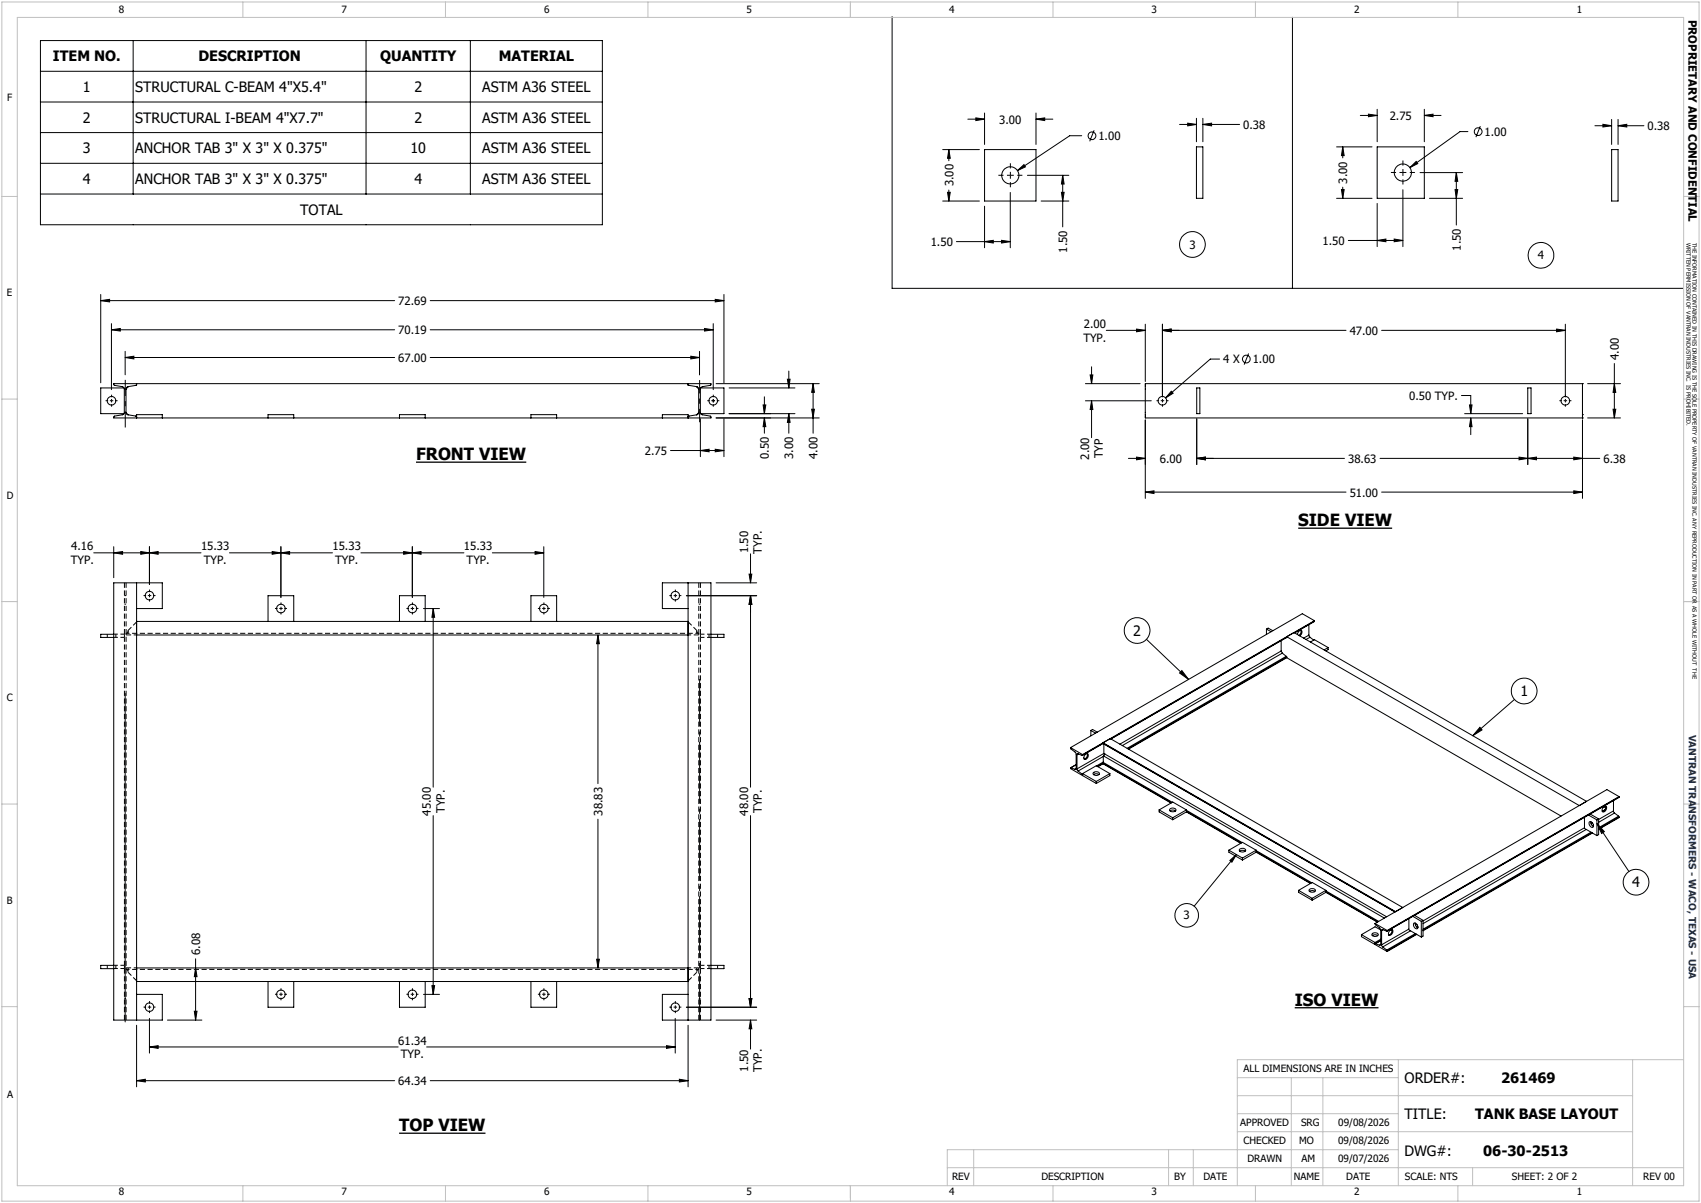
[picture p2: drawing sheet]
<svg xmlns="http://www.w3.org/2000/svg" width="420mm" height="297mm" viewBox="0 0 420 297" stroke-linecap="round" stroke-linejoin="round" font-family="sans-serif">
<path d="M28.1 157.4h2.6M28.1 156.6h2.6M175.6 156.6h-2.7M175.6 157.4h-2.7M28.1 239.1h2.6M28.1 238.3h2.6M175.6 238.3h-2.7M175.6 239.1h-2.7" fill="none" stroke="#000" stroke-width=".25" stroke-dasharray="1.3 .6" stroke-dashoffset=".3" stroke-linecap="butt"/>
<g fill="none" stroke="#000" stroke-width=".25" stroke-dasharray="1.3 .6" stroke-dashoffset=".4" stroke-linecap="butt">
<path d="M26.5 156.6v.8M28.6 157.4v-.8M30.7 157.4v-.8M31.1 156.4l.5-.5M172.1 155.9l.4 .5M172.5 156.4h-141.4M172.9 156.6v.8M175.1 156.6v.8M177.2 157.4v-.8M26.5 238.3v.8M28.6 239.1v-.8M30.7 239.1v-.8"/>
<path d="M31.6 239.8l-.5-.5M172.5 239.3l-.4 .5M172.5 239.3h-141.4M172.9 238.3v.8M175.1 238.3v.8M177.2 239.1v-.8"/>
</g>
<g fill="none" stroke="#000" stroke-width=".25" stroke-dasharray="1.3 .6" stroke-linecap="butt">
<path d="M30.7 143.9v12.7M30.7 149.2h.4M31.1 143.9v107.9M31.1 156.4v.3M31.1 147h-.4M31.6 155.9v-.3M31.6 156.7h-.5M170 153.6h-.1M172 155.6l.1 .3M172.5 143.9v107.9M172.5 156.4v.3M172.5 156.7h-.5"/>
<path d="M172.5 149.2h.4M172.9 143.9v12.7M172.9 147h-.4M30.7 239.1v12.7M31.1 238.9v.4M31.1 238.9h.5M172 238.9h.5M172.1 239.8l-.1 .3M172.5 238.9v.4M172.9 239.1v12.7M30.7 248.6h.4M31.1 246.5h-.4"/>
<path d="M31.6 240.1v-.3M169.9 242.1h.1M172.5 248.6h.4M172.9 246.5h-.4"/>
</g>
<path d="M30.7 157.4v80.9M172.9 157.4v80.9" fill="none" stroke="#000" stroke-width=".25" stroke-dasharray="1.3 .6" stroke-dashoffset=".2" stroke-linecap="butt"/>
<path d="M33.7 153.6l-2.1 2M172 155.6l-2-2M31.6 240.1l2.1 2M170 242.1l2-2" fill="none" stroke="#000" stroke-width=".25" stroke-dasharray="1.3 .6" stroke-dashoffset=".1" stroke-linecap="butt"/>
<path d="M31.6 155.6v1.1M172 155.6v1.1M31.6 238.9v1.2M172 238.9v1.2" fill="none" stroke="#000" stroke-width=".25" stroke-dasharray="1.3 .6" stroke-dashoffset=".6" stroke-linecap="butt"/>
<path d="M31.6 156.7h2.1M169.9 156.7h2.1M33.7 238.9h-2.1M172 238.9h-2.1" fill="none" stroke="#000" stroke-width=".25" stroke-dasharray="1.3 .6" stroke-dashoffset=".5" stroke-linecap="butt"/>
<g fill="none" stroke="#000" stroke-width=".25">
<path d="M10 10h138.7v45.5h-138.7zM10 17.6h138.7M32.9 10v37.9M90.4 10v37.9M116.1 10v37.9M220.3 4.1v67.1h195.2M319.1 4.3v66.9M10 25.2h138.7M10 32.7h138.7M232.8 36.9h9M234.3 36.9l.3 2.2h-.6zM234.3 36.9v2.8"/>
<path d="M239 29.4h4.1M240.9 29.1l2.2 .3-2.2 .4zM243.1 36.9h12.7v12.7h-12.7zM243.1 27.9v7.8M255.8 29.4l2.2-.3v.7zM255.8 27.9v7.8M255.8 29.4h4.2M267.1 33.5h-3l-12.9 8.6M270.2 32.2l-1.1 2.7M291.3 30.7h4.1M293.3 30.4l2.1 .3-2.1 .4zM295.4 36.3h1.6v12.7h-1.6z"/>
<path d="M295.4 29.2v5.8M297 30.7l2.2-.3v.7zM297 29.2v5.8M297 30.7h9.1M330 36.3h8.8M331.5 36.3l.4 2.1h-.7zM331.5 36.3v2.7M335.9 28.5h4.1M337.9 28.2l2.1 .3-2.1 .3zM340 36.3h11.7v12.7h-11.7zM340 27v8M351.7 28.5l2.1-.3v.6z"/>
<path d="M351.7 27v8M351.7 28.5h4.1M362.4 32.5h-1.9l-12.4 8.9M365.5 31.1l-1.1 2.8M393.8 31h4.1M395.8 30.7l2.1 .3-2.1 .4zM397.9 36.9h1.6v12.7h-1.6zM397.9 29.5v6.2M399.5 31l2.2-.3v.7zM399.5 29.5v6.2M399.5 31h6.4M10 40.3h138.7"/>
<path d="M10 47.9h138.7M232.8 49.6h9M234 47.5h.6l-.3 2.1zM234.3 46.9v2.7M236.1 59.7h13.3M243.1 59.7l2.2-.4v.7zM243.1 50.9v10.3M247.3 59.3l2.1 .4-2.1 .3zM249.4 47.5v13.7M251.2 42.1l1.6-1.5 .4 .6zM253.7 43.3h10.2M257.1 49.6h6.8"/>
<path d="M262.1 47.5h.6l-.3 2.1zM262.4 43.3l.3 2.1h-.6zM262.4 43.3v12.7M330 49h8.8M331.2 46.8h.7l-.4 2.2zM331.5 46.2v2.8M332.9 59.4h13.5M340 59.4l2.2-.4v.7zM340 50.2v10.7M344.2 59l2.2 .4-2.2 .3zM346.4 46.8v14.1M348.1 41.4l1.6-1.5 .4 .5z"/>
<path d="M350.6 42.6h10.5M353 49h8.1M359.3 46.8h.6l-.3 2.2zM359.6 42.6l.3 2.2h-.6zM359.6 42.6v13M24.9 74.2l2.2-.3v.6zM24.9 72.7v21.8M24.9 74.2h72.5M27.5 79.9v16.3M106.2 74.2h72.6M176.1 79.9v16.3M176.6 73.9l2.2 .3-2.2 .3z"/>
<path d="M178.8 72.7v21.8M27.5 81.4l2.2-.3v.6zM27.5 81.4h69.9M28.1 94.7h147.4l-.1 .4-1.9 .4-.6 .5 .1 6.1 .4 .3 2 .3 .1 .5h-147.4l.2-.5 2-.3 .4-.5v-6.1l-.5-.3-1.9-.4zM30.6 95.8h-5.7v6.3h5.7M30.9 88.3l2.2-.4v.7zM30.9 86.7v5.8M30.9 88.3h66.5M31.1 96.1v5.7M31.6 95.5l-.3 .2-.2 .4M31.6 95.5l-.5 .6M33.5 95.1l-1.9 .4"/>
<path d="M33.7 94.9l-.2 .2M33.7 94.7v.2M106.2 88.3h66.5M106.2 81.4h69.9M169.9 94.9l.2 .2M169.9 94.9v.2h.2M169.9 94.7v.2M170.1 95.1l1.9 .4M170.6 87.9l2.1 .4-2.1 .3zM172 95.5l.4 .2 .1 .4M172 95.5l.5 .6M172.5 96.1v5.7"/>
<path d="M172.7 86.7v5.9M173 95.8h5.8v6.3h-5.8M174 81.1l2.1 .3-2.1 .3zM176.8 94.7h25.5M180 95.8h16.3M188.4 100h.7l-.4 2.1zM188.7 98v4.1M194.4 93.6h.7l-.3 2.2zM194.8 91.6v4.2M200.8 94.7l.3 2.2h-.7zM200.8 94.7v12.3M268 94.7h13.5"/>
<path d="M268 99h16.3M269.2 92.6h.6l-.3 2.1zM269.5 99l.3 2.1h-.6zM269.5 90.6v4.1M269.5 99v9.1M273.2 81.6h9.6M280.6 81.2l2.2 .4-2.2 .3zM282.8 80v14.2M287 81.6l2.2-.4v.7zM287 80v17.7M287 81.6h45.4M289.2 96.6l.5 .5-1.9 1.1z"/>
<path d="M295.5 95.8h.8v6.3h-.8zM301.1 88.6h-2.3l-11 9.6M308.3 87.3l-1.1 2.7M341.1 81.6h45.4M360.9 97.6h2.2v4.5M362.8 100h.7l-.4 2.1zM377.2 95.8h.8v6.3h-.8zM384.4 81.2l2.1 .4-2.1 .3zM386.5 80v17.7M390.7 94.7h.1M390.7 94.7v7.1M390.7 94.7h-107.9v8.5h107.9"/>
<path d="M392 94.7h8.1M398.6 94.7l.4 2.2h-.7zM398.6 89.7v13.5M31.1 101.8l.2 .4 .3 .2M31.1 101.8l.5 .6M31.6 102.4l1.9 .3M33.5 102.7l.2 .3M33.5 102.7l.2 .1M33.7 103.2v-.8h6.4v.8M66.2 103.2v-.8h6.3v.8M98.6 103.2v-.8h6.4v.8M131.1 103.2v-.8h6.3v.8"/>
<path d="M163.5 103.2v-.8h6.4v.8M165.6 111.2h13.2M170.1 102.7l-.2 .3M170.1 102.7l-.2 .1M172 102.4l-1.9 .3M172.5 101.8l-.1 .4-.4 .2M172.5 101.8l-.5 .6M172.9 111.2l2.2-.3v.6zM172.9 103.4v9.3M176.6 110.9l2.2 .3-2.2 .3zM176.8 103.2h25.5M178.8 103.4v9.3"/>
<path d="M180 102.1h16.3M188.7 103.2l.4 2.1h-.7zM188.7 103.2v3.8M194.8 102.1l.3 2.2h-.7zM194.8 102.1v4.9M200.4 101h.7l-.3 2.2zM278.6 113.2h4.2M280.6 112.9l2.2 .3-2.2 .3zM282.8 103.7v19.3M295.5 113.2l2.1-.3v.6zM295.5 103.4v11.3M295.5 113.2h36.5"/>
<path d="M340.7 113.2h54.3M361.6 102.1h14.4M363.1 103.2l.4 2.1h-.7zM363.1 103.2v4.1M375.1 112.9l2.1 .3-2.1 .3zM377.2 113.2l2.2-.3v.6zM377.2 103.4v11.3M388.6 112.9l2.1 .3-2.1 .3zM390.7 101.8v.6M390.7 102.7v.3M390.7 103.2h.1M390.7 102.4h.1"/>
<path d="M390.7 102.4v.8M390.7 103.7v19.3M392 103.2h8.1M398.3 101h.7l-.4 2.2zM23.1 136.5h26.5M28.1 136.5l2.2-.3v.6zM28.1 135v7.6M34.7 136.2l2.2 .3-2.2 .3zM36.9 136.5l2.2-.3v.6zM36.9 135v9.3M56.7 136.5h25.4M67.2 136.2l2.2 .3-2.2 .3z"/>
<path d="M69.4 136.5l2.1-.3v.6zM69.4 135v12.5M89.1 136.5h25.4M99.7 136.2l2.1 .3-2.1 .3zM101.8 136.5l2.2-.3v.6zM101.8 135v12.5M121.6 136.5h12.7M132.1 136.2l2.2 .3-2.2 .3zM134.3 135v12.5M185.3 136.7v7.2M282.8 121.5l2.1-.3v.6zM282.8 121.5h49.6"/>
<path d="M341.1 121.5h49.6M388.6 121.2l2.1 .3-2.1 .3zM28.1 156.6h-3.2v.8h3.2M33.7 143.9v107.9M33.7 150.2h6.4v-6.3h-12v107.9h12v-6.3h-6.4M33.7 156.8h136.2M33.7 153.4h136.2M66.2 153.4v-6.3h6.3v6.3M98.6 153.4v-6.3h6.4v6.3M104.6 150.2h3.9M107 150.2l.3 2.2h-.7zM107 150.2v44.1"/>
<path d="M131.1 153.4v-6.3h6.3v6.3M147.6 156.8l.4 2.1h-.7zM147.6 156.8v36.7M169.5 147.1h17.3M169.9 150.2h-6.4v-6.3h12v107.9h-12v-6.3h6.4M169.9 143.9v107.9M175.5 156.6h3.3v.8h-3.3M176.8 143.9h10M185 141.7h.6l-.3 2.2zM185.3 147.1l.3 2.1h-.6zM185.3 147.1v47.2M283.1 157.8l10.4 9.9"/>
<path d="M312.7 155.3v1.3M312.7 155.3l1.2 .7M312.7 155.3l.4-.2 1.2 .6M316.3 158.2v2.5M317.7 157.3l-43.5 25.1M317.7 157.4l-43.4 25.1M317.7 157.2v.2M317.7 157.2l1.8-1 72.2 41.6-1.7 1.1zM319.7 156.2l4.9-2.9zM320.4 156.7a.79 .79 0 0 1 1.1-.9l-.2 .8-.4 .4M321.2 155.6v.6l-.5 .6M323.2 156.8l.3 .5"/>
<path d="M323.2 154.2v2.6M323.2 156.8l-1.3 .7M323.5 157.3l.9 .7M323.5 157.3l-1 .6M323.6 158.5l1-.6 3.3 2M324.6 153.2l-3-1.7-57.3 33.1M324.6 153.2l-57.3 33.1M324.6 153.2v.1M327.9 159.9l-.9 .5M327.9 159.9v.5l-.5 .3M30.9 171.2v81.1M291.8 165.6l1.7 2.1-2.2-1.5z"/>
<path d="M316.3 160.7l.3 .6M316.3 160.7l-39.8 23M316.6 161.3l1.1 .8v.3M316.6 161.3l-39.5 22.8M317.6 162l-39.3 22.7M317.7 162.4l-39.1 22.6M317.7 162.4l67.7 39.1M317.7 162.2l-39.2 22.7M365.4 179.6l.5 .6-2.3 1.4zM373.9 172.7l-10.3 8.9M264.3 184.6l.1 .3 1.1 .8 .2 .4v3.7l-.3 .1M264.3 184.6l3 1.7"/>
<path d="M264.4 189.5l-.1 .3 3 1.7M264.4 189.5l1 .4M265.7 188.8l-1.3 .7M265.7 189.8l-.3 .1M265.9 189.8l.3 .6M265.9 186.3v3.5M266.2 186.1l1 .4 .1-.1M266.2 186.1h-.2l-.1 .2M266.2 190.4l1 .7M266.2 186.1l-.3 .2M267.2 191.1l.1 .2M267.3 186.3v.1"/>
<path d="M267.3 191v.5M267.3 191l3.4-1.9 3.3 1.9M267.3 191l3.4 1.9M267.3 191.5l3.4 1.9M267.3 191.1h-.1M267.9 186.4a.5 .5 0 0 1 .8-.2 .5 .5 0 0 1-.1 .8l-.1 .1a.5 .5 0 0 1-.8 .4 .5 .5 0 0 1 0-.9zM268.4 186.1v.7l-.7 .6M269.3 180.3v1.3M269.3 180.3l1.2 .7M269.3 180.3l.5-.2 1.1 .7M269.9 190.8a.84 .84 0 0 1 .9-.3 .84 .84 0 0 1 .6 .7 .89 .89 0 0 1-1.5-.4zM270 191.2l.5-.2 .9 .2"/>
<path d="M270.7 192.9v.5M272.3 183.5l72.1 41.6M272.3 188.6l-1.2 .7M272.3 183.4l1.8-1.1 72.3 41.7-1.8 1.1zM272.3 183.4v.1M272.3 188.5v.1M272.3 188.5l16.9 9.7M272.3 188.6l16.8 9.7M272.3 183.5l-5 2.9M272.3 188.5l-1.3 .7M272.3 183.5l72.2 41.6M272.4 183.5l-5.1 3"/>
<path d="M272.4 188.2l-.1 .3M272.4 186.8v1.4M272.4 186.8l-6.2 3.6M272.4 188.1l-1.6 1M272.4 188.2l17.1 9.9M272.5 186.7l-.1 .1M272.5 186.7l69.3 40M272.6 186l-.1 .7M272.6 186h.1M272.6 183.7v2.3M272.6 186l-6.7 3.8M272.6 186l69.8 40.3"/>
<path d="M274 191l-3.3 1.9M274 191v.5l-3.3 1.9M286.2 200v.4l3.4 2M286.2 200l3.4 1.9M286.2 200l3.4-2 3.3 2M289 199.7a.78 .78 0 0 1 .8-.2 .78 .78 0 0 1 .5 .7 .84 .84 0 0 1-.9 .3 .84 .84 0 0 1-.6-.7zM292.9 200l-3.3 1.9M292.9 200v.4M395.9 199.4a.48 .48 0 0 1 .7-.3 .48 .48 0 0 1 0 .8l-.1 .2a.5 .5 0 0 1-.8 .3 .5 .5 0 0 1 0-.8zM396 199.2l.5 .3M396.4 199a1.08 1.08 0 0 1-.8 1.3l.7-.4M398.4 197.7v2.5"/>
<path d="M399.8 196.8l-57.3 33.1M399.8 196.7l-57.3 33M399.8 196.7v.1M399.8 196.8l-57.3 33M399.8 196.7l-3-1.8-57.3 33.1M107 201.4v44.1M147.6 202.2v36.8M185.3 201.4v47.3M288.9 200.2l.5-.2 .8 .2M289.6 201.9v.5M292.9 200.4l-3.3 2M292.9 200.4l13.5 7.8"/>
<path d="M292.9 200.1l13.8 7.9M292.9 200.3l13.6 7.8M303.4 209.9l3.4 1.9M303.4 209.9v.5l3.4 1.9M303.4 209.9l3.4-1.9 3.4 1.9M303.7 212.4l1.6-1.4-1.1 1.9zM305.3 211l-10.4 12.7M306 209.7a.82 .82 0 0 1 .9-.3 .82 .82 0 0 1 .6 .7 .82 .82 0 0 1-.8 .3 .82 .82 0 0 1-.7-.7zM306.1 210.1l.4-.2 .9 .2M306.8 211.8v.5M310.2 209.9l-3.4 1.9M310.2 209.9v.5"/>
<path d="M310.2 210.4l-3.4 1.9M310.2 210.4l13.4 7.7M310.2 210l13.7 7.9M310.2 210.3l13.5 7.8M320.6 219.8v.5l3.4 1.9M320.6 219.8l3.4 2M320.6 219.8l3.4-1.9 3.4 1.9M323.3 219.7a.87 .87 0 0 1 1.5 .3 .91 .91 0 0 1-1.6-.3zM327.4 219.8l-3.4 2M327.4 219.8v.5M327.4 220l13 7.5M391.2 201.8v2.6l-39.8 23"/>
<path d="M391.3 204.5l3 1.8M391.7 204.8l-40.3 23.2M392.2 201.2l2.1 1.2M392.4 202.9a.83 .83 0 0 1 .9 .4 .83 .83 0 0 1-.1 1 1.06 1.06 0 0 1-.8-1.4zM392.6 201l2.1 1.2M392.8 202.8l.2 .9 .5 .3M392.9 205.5l-41.5 23.9M393.1 205.6l-41.7 24.1M393.2 205.7l-41.8 24.1M393.2 203.2l-.3 .2M393.5 203.7l-.3 .2M394.3 203.3l1.8 2-.6 .5z"/>
<path d="M394.3 202.4v3.9M394.3 203.3l7.9 11.9M394.7 202.2l-.4 .2M394.7 202.2v3.9l-.4 .2M398.4 200.2l.2 .5M398.4 200.2l-3.7 2.1M398.6 200.7l1.1 .8M398.6 200.7l-3.9 2.3M399.7 201.5l.1 .2M399.7 201.5l-5 2.9M399.8 201.7l-5.1 3M399.8 201.7l-5.1 2.9"/>
<path d="M28.1 238.3h-3.2v.8h3.2M33.7 239h136.2M48.3 239l.3 2.1h-.6zM48.3 236.7v15.1M147.3 236.8h.7l-.4 2.2zM175.5 238.3h3.3v.8h-3.3M323.3 220.1l.7-.3 .7 .3M324 221.8v.4M327.4 220.3l-3.4 1.9M327.4 220.3l12.7 7.3M327.4 220.2l12.8 7.4M336.2 230.7v.5l6.3 3.7"/>
<path d="M336.2 230.7l3.3 2M338.8 231l.5-.2 .9 .2M338.9 230.5a.88 .88 0 0 1 1.4 .3 .88 .88 0 0 1-1.6-.1zM339.5 228l.1 .3 1.1 .8 .2 .4v3.7l-.3 .2M339.5 232.7v.5M339.5 228l3 1.7M339.5 233l1.4-.8-1.3 .8M339.6 233h-.1M339.6 233l1 .4M340.9 229.6l-1.4-.8-3.3 1.9M340.9 231.9l-1.4 .8M340.9 233.2l-.3 .2"/>
<path d="M341.1 229.7l.3-.2 1.1 .3M341.1 233.3l.3 .5M341.1 229.7v3.6M341.4 233.8l1 .8M341.5 229.5l-.4 .2M342.4 234.6l.1 .2M342.5 229.7v.1M342.5 234.8v.1M343.2 229.7l.4-.2a.79 .79 0 0 1 .3 .9 .79 .79 0 0 1-.8 .5l-.2-.1-.1-.4zM343.4 229.5l.3 .3M343.5 229.5l.2 .2M343.6 229.5l.1 .3"/>
<path d="M343.7 229.8l-.2 .7-.5 .3-.2-.1M347.9 226.8v2.6l-6.8 3.9M347.9 229.6l3 1.7M348.3 229.8l-6.9 4M348.9 226.2l2 1.3M349.1 228a.82 .82 0 0 1 .8 .4 .82 .82 0 0 1-.1 .9 1.01 1.01 0 0 1-.7-1.3zM349.3 226l2.1 1.2M349.4 227.9l.2 .7 .5 .5M349.5 230.5l-7.1 4.1M349.7 230.6l-7.2 4.2M349.8 230.7l-7.3 4.2M349.8 228.2l-.3 .2"/>
<path d="M350.1 228.8l-.3 .1M350.9 227.5v3.8M351.4 227.2l-.5 .3M351.4 227.2v3.9l-.5 .2M33.7 253.1v15.2M33.7 242.3h136.2M36.9 258.5l2.2-.3v.6zM36.9 251.4v8.6M36.9 258.5h61.4M41.3 251.8h8.5M48 249.7h.6l-.3 2.1zM66.2 242.3v6.4h6.3v-6.4"/>
<path d="M98.6 242.3v6.4h6.4v-6.4M104.6 245.5h3.9M105.3 258.5h61.4M106.6 243.3h.7l-.3 2.2zM131.1 242.3v6.4h6.3v-6.4M164.6 258.2l2.1 .3-2.1 .3zM166.7 251.4v8.6M169.5 248.7h17.3M169.9 253.1v15.2M176.8 251.8h10M185 246.5h.6l-.3 2.2zM185.3 251.8l.3 2.2h-.6z"/>
<path d="M185.3 251.8v7.2M33.7 266.8l2.2-.4v.7zM33.7 266.8h63.7M106.2 266.8h63.7M167.7 266.4l2.2 .4-2.2 .3z"/>
<circle cx="269.6" cy="33.5" r=".95"/>
<circle cx="365" cy="32.5" r=".96"/>
<circle cx="249.5" cy="43.3" r="2.12"/>
<circle cx="346.4" cy="42.6" r="2.12"/>
<circle cx="294.4" cy="60.4" r="3.2"/>
<circle cx="380.5" cy="63" r="3.2"/>
<circle cx="27.5" cy="98.9" r="1.05"/>
<circle cx="176.1" cy="99" r="1.06"/>
<circle cx="287" cy="99" r="1.06"/>
<circle cx="307.7" cy="88.7" r=".95"/>
<circle cx="386.5" cy="99" r="1.06"/>
<circle cx="36.9" cy="147" r="1.06"/>
<circle cx="69.4" cy="150.2" r="1.06"/>
<circle cx="101.8" cy="150.2" r="1.06"/>
<circle cx="134.3" cy="150.2" r="1.06"/>
<circle cx="166.7" cy="147.1" r="1.06"/>
<circle cx="280.8" cy="155.7" r="3.2"/>
<circle cx="376.3" cy="170.6" r="3.2"/>
<circle cx="404" cy="217.8" r="3.2"/>
<circle cx="293" cy="226" r="2.92"/>
<circle cx="36.9" cy="248.6" r="1.06"/>
<circle cx="69.4" cy="245.5" r="1.06"/>
<circle cx="101.8" cy="245.5" r="1.06"/>
<circle cx="134.3" cy="245.5" r="1.06"/>
<circle cx="166.7" cy="248.7" r="1.06"/>
</g>
<g fill="none" stroke="#c0c0c0" stroke-width=".25">
<path d="M.5 .5h419v296h-419zM4.3 4.3h411.4v288.4h-411.4zM60 .5v3.8M110 .5v3.8M160 .5v3.8M210 .5v3.8M260 .5v3.8M310 .5v3.8M360 .5v3.8M.5 48.5h3.8M415.7 48.5h3.8M.5 98.5h3.8"/>
<path d="M415.7 98.5h3.8M.5 148.5h3.8M415.7 148.5h3.8M.5 198.5h3.8M415.7 198.5h3.8M.5 248.5h3.8M415.7 248.5h3.8M305.5 270.5h97.6M305.5 279.4h97.6M305.5 275h39.8M305.5 266.1h39.8M318.8 266.1v26.6"/>
<path d="M326.6 266.1v26.6M345.3 261.6v31.1M403.1 261.6v31.1M415.7 261.6h-110.2v31.1M60 292.7v3.8M110 292.7v3.8M160 292.7v3.8M210 292.7v3.8M233.9 288.3h181.8M240.4 283.8v8.9M260 292.7v3.8M288.5 283.8v8.9"/>
<path d="M294.6 283.8v8.9M310 292.7v3.8M345.3 283.8h-111.4v8.9M360 292.7v3.8M363.6 288.3v4.4"/>
</g>
<g fill="#000">
<path d="M234.3 36.9l.3 2.2h-.6zM240.9 29.1l2.2 .3-2.2 .4zM255.8 29.4l2.2-.3v.7zM293.3 30.4l2.1 .3-2.1 .4zM297 30.7l2.2-.3v.7zM331.5 36.3l.4 2.1h-.7zM337.9 28.2l2.1 .3-2.1 .3zM351.7 28.5l2.1-.3v.6zM395.8 30.7l2.1 .3-2.1 .4zM399.5 31l2.2-.3v.7zM234 47.5h.6l-.3 2.1zM243.1 59.7l2.2-.4v.7z"/>
<path d="M247.3 59.3l2.1 .4-2.1 .3zM251.2 42.1l1.6-1.5 .4 .6zM262.4 43.3l.3 2.1h-.6zM262.1 47.5h.6l-.3 2.1zM331.2 46.8h.7l-.4 2.2zM340 59.4l2.2-.4v.7zM344.2 59l2.2 .4-2.2 .3zM348.1 41.4l1.6-1.5 .4 .5zM359.3 46.8h.6l-.3 2.2zM359.6 42.6l.3 2.2h-.6zM24.9 74.2l2.2-.3v.6zM176.6 73.9l2.2 .3-2.2 .3z"/>
<path d="M27.5 81.4l2.2-.3v.6zM30.9 88.3l2.2-.4v.7zM170.6 87.9l2.1 .4-2.1 .3zM174 81.1l2.1 .3-2.1 .3zM194.4 93.6h.7l-.3 2.2zM200.8 94.7l.3 2.2h-.7zM269.2 92.6h.6l-.3 2.1zM269.5 99l.3 2.1h-.6zM280.6 81.2l2.2 .4-2.2 .3zM287 81.6l2.2-.4v.7zM289.2 96.6l.5 .5-1.9 1.1zM384.4 81.2l2.1 .4-2.1 .3z"/>
<path d="M398.6 94.7l.4 2.2h-.7zM172.9 111.2l2.2-.3v.6zM176.6 110.9l2.2 .3-2.2 .3zM188.4 100h.7l-.4 2.1zM188.7 103.2l.4 2.1h-.7zM194.8 102.1l.3 2.2h-.7zM200.4 101h.7l-.3 2.2zM280.6 112.9l2.2 .3-2.2 .3zM295.5 113.2l2.1-.3v.6zM363.1 103.2l.4 2.1h-.7zM362.8 100h.7l-.4 2.1zM375.1 112.9l2.1 .3-2.1 .3z"/>
<path d="M377.2 113.2l2.2-.3v.6zM388.6 112.9l2.1 .3-2.1 .3zM398.3 101h.7l-.4 2.2zM28.1 136.5l2.2-.3v.6zM34.7 136.2l2.2 .3-2.2 .3zM36.9 136.5l2.2-.3v.6zM67.2 136.2l2.2 .3-2.2 .3zM69.4 136.5l2.1-.3v.6zM99.7 136.2l2.1 .3-2.1 .3zM101.8 136.5l2.2-.3v.6zM132.1 136.2l2.2 .3-2.2 .3zM282.8 121.5l2.1-.3v.6z"/>
<path d="M388.6 121.2l2.1 .3-2.1 .3zM107 150.2l.3 2.2h-.7zM147.6 156.8l.4 2.1h-.7zM185.3 147.1l.3 2.1h-.6zM185 141.7h.6l-.3 2.2zM291.8 165.6l1.7 2.1-2.2-1.5zM365.4 179.6l.5 .6-2.3 1.4zM303.7 212.4l1.6-1.4-1.1 1.9zM394.3 203.3l1.8 2-.6 .5zM48.3 239l.3 2.1h-.6zM147.3 236.8h.7l-.4 2.2zM36.9 258.5l2.2-.3v.6z"/>
<path d="M48 249.7h.6l-.3 2.1zM106.6 243.3h.7l-.3 2.2zM164.6 258.2l2.1 .3-2.1 .3zM185 246.5h.6l-.3 2.2zM185.3 251.8l.3 2.2h-.6zM33.7 266.8l2.2-.4v.7zM167.7 266.4l2.2 .4-2.2 .3z"/>
</g>
<path d="M102.7 114.1h27.2M320.5 130.4h23.2M319.7 248.8h20.7M98.5 279.8h21.4" fill="none" stroke="#000" stroke-width=".32"/>
<path d="M172.7 167.6v84.4" fill="none" stroke="#000" stroke-width=".25" stroke-dasharray="15.2 1.3 1.3 1.3" stroke-dashoffset="3.5" stroke-linecap="butt"/>
<g fill="none" stroke="#000" stroke-width=".25" stroke-dasharray="15.2 1.3 1.3 1.3" stroke-linecap="butt">
<path d="M247.8 43.3h-1.3M249.5 43.3v-.9M249.5 43.3h-.9M249.5 43.3v.8M249.5 43.3h.8M249.5 41.6v-1.3M249.5 45v1.2M251.2 43.3h1.2M344.7 42.6h-1.3M346.4 42.6v-.9M346.4 42.6h-.8M346.4 42.6v.8"/>
<path d="M346.4 42.6h.8M346.4 40.9v-1.3M346.4 44.3v1.2M348.1 42.6h1.3M26.7 98.9h-.6M27.5 98.9v-.4M27.5 98.9h-.4M27.5 98.9v.4M27.5 98.9h.5M27.5 98.1v-.7M27.5 99.8v.6M28.4 98.9h.6"/>
<path d="M175.3 98.9h-.7M176.1 98.9v-.4M176.1 98.9h-.4M176.1 98.9v.4M176.1 98.9h.4M176.1 99.8v.6M176.1 98.1v-.7M177 98.9h.6M286.2 98.9h-.7M287 98.9v-.4M287 98.9h-.4M287 98.9v.4"/>
<path d="M287 98.9h.5M287 98.1v-.7M287 99.8v.6M287.9 98.9h.6M385.7 98.9h-.7M386.5 98.9v-.4M386.5 98.9h-.4M386.5 98.9v.4M386.5 98.9h.4M386.5 98.1v-.7M386.5 99.8v.6M387.4 98.9h.6"/>
<path d="M36.1 147h-.7M36.9 147v-.4M36.9 147h-.4M36.9 147v.5M36.9 147h.4M36.9 146.2v-.6M36.9 147.9v.6M37.8 147h.6M68.5 150.2h-.6M69.4 150.2v-.4M69.4 150.2h-.4M69.4 150.2v.4"/>
<path d="M69.4 150.2h.4M69.4 149.4v-.7M69.4 151.1v.6M70.2 150.2h.7M101 150.2h-.6M101.8 150.2v-.4M101.8 150.2h-.4M101.8 150.2v.4M101.8 150.2h.5M101.8 149.4v-.7M101.8 151.1v.6M102.7 150.2h.6"/>
<path d="M133.4 150.2h-.6M134.3 150.2v-.4M134.3 150.2h-.4M134.3 150.2v.4M134.3 150.2h.4M134.3 149.4v-.7M134.3 151.1v.6M135.1 150.2h.7M165.9 147h-.6M166.8 147v-.4M166.8 147h-.5M166.8 147v.5"/>
<path d="M166.8 147h.4M166.8 146.2v-.6M166.8 147.9v.6M167.6 147h.6M36.1 248.6h-.7M36.9 248.6v-.4M36.9 248.6h-.4M36.9 248.6v.5M36.9 248.6h.4M36.9 247.8v-.6M36.9 249.5v.6M37.8 248.6h.6"/>
<path d="M68.5 245.5h-.6M69.4 245.5v-.5M69.4 245.5h-.4M69.4 245.5v.4M69.4 245.5h.4M69.4 244.6v-.6M69.4 246.3v.7M70.2 245.5h.7M101 245.5h-.6M101.8 245.5v-.5M101.8 245.5h-.4M101.8 245.5v.4"/>
<path d="M101.8 245.5h.5M101.8 244.6v-.6M101.8 246.3v.7M102.7 245.5h.6M133.4 245.5h-.6M134.3 245.5v-.5M134.3 245.5h-.4M134.3 245.5v.4M134.3 245.5h.4M134.3 244.6v-.6M134.3 246.3v.7M135.1 245.5h.7"/>
<path d="M165.9 248.6h-.6M166.8 248.6v-.4M166.8 248.6h-.5M166.8 248.6v.5M166.8 248.6h.4M166.8 247.8v-.6M166.8 249.5v.6M167.6 248.6h.6"/>
</g>
<path d="M30.9 93.8v11.7" fill="none" stroke="#000" stroke-width=".25" stroke-dasharray="15.2 1.3 1.3 1.3" stroke-dashoffset="11.3" stroke-linecap="butt"/>
<path d="M172.7 93.8v10.4" fill="none" stroke="#000" stroke-width=".25" stroke-dasharray="15.2 1.3 1.3 1.3" stroke-dashoffset="11.9" stroke-linecap="butt"/>
<g font-size="4.2">
<text x="102.7" y="113.7">FRONT VIEW</text>
<text x="320.5" y="130">SIDE VIEW</text>
<text x="319.7" y="248.4">ISO VIEW</text>
<text x="98.5" y="279.3">TOP VIEW</text>
</g>
<g font-size="3.5">
<text x="13.1" y="15.1">ITEM NO.</text>
<text x="49" y="15.1">DESCRIPTION</text>
<text x="93.9" y="15.1">QUANTITY</text>
<text x="123.1" y="15.1">MATERIAL</text>
<text x="20.5" y="22.7">1</text>
<text x="33.4" y="22.7">STRUCTURAL C-BEAM 4&quot;X5.4&quot;</text>
<text x="102.3" y="22.7">2</text>
<text x="119.1" y="22.7">ASTM A36 STEEL</text>
<text x="20.5" y="30.3">2</text>
<text x="33.4" y="30.3">STRUCTURAL I-BEAM 4&quot;X7.7&quot;</text>
<text x="102.3" y="30.3">2</text>
<text x="119.1" y="30.3">ASTM A36 STEEL</text>
<text x="20.5" y="37.9">3</text>
<text x="33.4" y="37.9">ANCHOR TAB 3&quot; X 3&quot; X 0.375&quot;</text>
<text x="101.4" y="37.9">10</text>
<text x="119.1" y="37.9">ASTM A36 STEEL</text>
<text x="20.5" y="45.4">4</text>
<text x="33.4" y="45.4">ANCHOR TAB 3&quot; X 3&quot; X 0.375&quot;</text>
<text x="102.3" y="45.4">4</text>
<text x="119.1" y="45.4">ASTM A36 STEEL</text>
<text x="74.1" y="53">TOTAL</text>
<text x="279.8" y="156.9">2</text>
<text x="375.4" y="171.9">1</text>
<text x="403" y="219.1">4</text>
<text x="346.8" y="267.4">ORDER#:</text>
<text x="370.7" y="267.4">261469</text>
<text x="346.8" y="276.2">TITLE:</text>
<text x="364.2" y="276.2">TANK BASE LAYOUT</text>
<text x="346.8" y="285.4">DWG#:</text>
<text x="366.2" y="285.4">06-30-2513</text>
</g>
<g font-size="2.8">
<text x="416.9" y="4.9" transform="rotate(90 416.9 4.9)">PROPRIETARY AND CONFIDENTIAL</text>
<text x="343.1" y="29.6">2.75</text>
<text x="246.7" y="30.5">3.00</text>
<text x="271.2" y="34.6">1.00</text>
<text x="307" y="31.8">0.38</text>
<text x="366.6" y="33.6">1.00</text>
<text x="406.8" y="32.1">0.38</text>
<text x="235.4" y="46" transform="rotate(-90 235.4 46)">3.00</text>
<text x="332.7" y="45.3" transform="rotate(-90 332.7 45.3)">3.00</text>
<text x="229.8" y="60.7">1.50</text>
<text x="263.5" y="62.4" transform="rotate(-90 263.5 62.4)">1.50</text>
<text x="293.7" y="61.4">3</text>
<text x="326.6" y="60.4">1.50</text>
<text x="360.7" y="61.9" transform="rotate(-90 360.7 61.9)">1.50</text>
<text x="379.7" y="64">4</text>
<text x="98.3" y="75.3">72.69</text>
<text x="98.3" y="82.5">70.19</text>
<text x="267.6" y="81">2.00</text>
<text x="333.3" y="82.7">47.00</text>
<text x="98.3" y="89.4">67.00</text>
<text x="267.5" y="84.4">TYP.</text>
<text x="302" y="89.7">4 X</text>
<text x="309.3" y="89.7">1.00</text>
<text x="399.7" y="88.8" transform="rotate(-90 399.7 88.8)">4.00</text>
<text x="348" y="98.7">0.50 TYP.</text>
<text x="159.2" y="112.3">2.75</text>
<text x="189.9" y="113.3" transform="rotate(-90 189.9 113.3)">0.50</text>
<text x="195.9" y="113.3" transform="rotate(-90 195.9 113.3)">3.00</text>
<text x="201.9" y="113.3" transform="rotate(-90 201.9 113.3)">4.00</text>
<text x="268.9" y="113.5" transform="rotate(-90 268.9 113.5)">2.00</text>
<text x="272.3" y="113.2" transform="rotate(-90 272.3 113.2)">TYP</text>
<text x="286.4" y="114.3">6.00</text>
<text x="332.9" y="114.3">38.63</text>
<text x="395.9" y="114.3">6.38</text>
<text x="333.3" y="122.6">51.00</text>
<text x="17.6" y="135.9">4.16</text>
<text x="49.6" y="135.9">15.33</text>
<text x="82.1" y="135.9">15.33</text>
<text x="114.6" y="135.9">15.33</text>
<text x="184.7" y="136.6" transform="rotate(-90 184.7 136.6)">1.50</text>
<text x="188.1" y="136.7" transform="rotate(-90 188.1 136.7)">TYP.</text>
<text x="17.5" y="139.3">TYP.</text>
<text x="50.3" y="139.3">TYP.</text>
<text x="82.8" y="139.3">TYP.</text>
<text x="115.2" y="139.3">TYP.</text>
<text x="106.4" y="201.4" transform="rotate(-90 106.4 201.4)">45.00</text>
<text x="109.8" y="200.7" transform="rotate(-90 109.8 200.7)">TYP.</text>
<text x="148.8" y="201.4" transform="rotate(-90 148.8 201.4)">38.83</text>
<text x="184.7" y="201.4" transform="rotate(-90 184.7 201.4)">48.00</text>
<text x="188.1" y="200.7" transform="rotate(-90 188.1 200.7)">TYP.</text>
<text x="292.3" y="227">3</text>
<text x="49.4" y="235.8" transform="rotate(-90 49.4 235.8)">6.08</text>
<text x="98.3" y="257.9">61.34</text>
<text x="99" y="261.3">TYP.</text>
<text x="98.3" y="267.9">64.34</text>
<text x="184.7" y="264.6" transform="rotate(-90 184.7 264.6)">1.50</text>
<text x="188.1" y="264.7" transform="rotate(-90 188.1 264.7)">TYP.</text>
</g>
<g font-size="2.5">
<text x="29.3" y="3.1">8</text>
<text x="84.3" y="3.1">7</text>
<text x="134.3" y="3.1">6</text>
<text x="184.3" y="3.1">5</text>
<text x="234.3" y="3.1">4</text>
<text x="284.3" y="3.1">3</text>
<text x="334.3" y="3.1">2</text>
<text x="389.3" y="3.1">1</text>
<text x="1.8" y="25">F</text>
<text x="1.7" y="73.1">E</text>
<text x="1.7" y="123.1">D</text>
<text x="1.7" y="173.1">C</text>
<text x="1.7" y="223.1">B</text>
<text x="307" y="264.7">ALL DIMENSIONS ARE IN INCHES</text>
<text x="1.8" y="271.1">A</text>
<text x="306.2" y="278.1">APPROVED</text>
<text x="321.2" y="278">SRG</text>
<text x="330.4" y="278">09/08/2026</text>
<text x="307" y="282.5">CHECKED</text>
<text x="308" y="287">DRAWN</text>
<text x="320.8" y="282.5">MO</text>
<text x="321.3" y="287">AM</text>
<text x="330.4" y="286.9">09/07/2026</text>
<text x="330.4" y="282.4">09/08/2026</text>
<text x="235.1" y="291.3">REV</text>
<text x="257.1" y="291.3">DESCRIPTION</text>
<text x="289.9" y="291.3">BY</text>
<text x="297.1" y="291.3">DATE</text>
<text x="319.5" y="291.3">NAME</text>
<text x="332.4" y="291.2">DATE</text>
<text x="346.9" y="291.3">SCALE: NTS</text>
<text x="373.3" y="291.3">SHEET: 2 OF 2</text>
<text x="405.7" y="291.3">REV 00</text>
<text x="29.3" y="295.1">8</text>
<text x="84.3" y="295.1">7</text>
<text x="134.3" y="295.1">6</text>
<text x="184.3" y="295.1">5</text>
<text x="234.3" y="295.1">4</text>
<text x="284.3" y="295.1">3</text>
<text x="334.3" y="295.1">2</text>
<text x="389.3" y="295.1">1</text>
</g>
<text font-size="2.5" fill="#003082" x="417" y="181.4" transform="rotate(90 417 181.4)">VANTRAN TRANSFORMERS - WACO, TEXAS - USA</text>
<g font-size="1.4">
<text x="416.5" y="59.9" transform="rotate(90 416.5 59.9)">WRITTEN PERMISSION OF VANTRAN INDUSTRIES INC. IS PROHIBITED.</text>
<text x="417.9" y="59.9" transform="rotate(90 417.9 59.9)">THE INFORMATION CONTAINED IN THIS DRAWING IS THE SOLE PROPERTY OF VANTRAN INDUSTRIES INC. ANY REPRODUCTION IN PART OR AS A WHOLE WITHOUT THE</text>
</g>
</svg>
